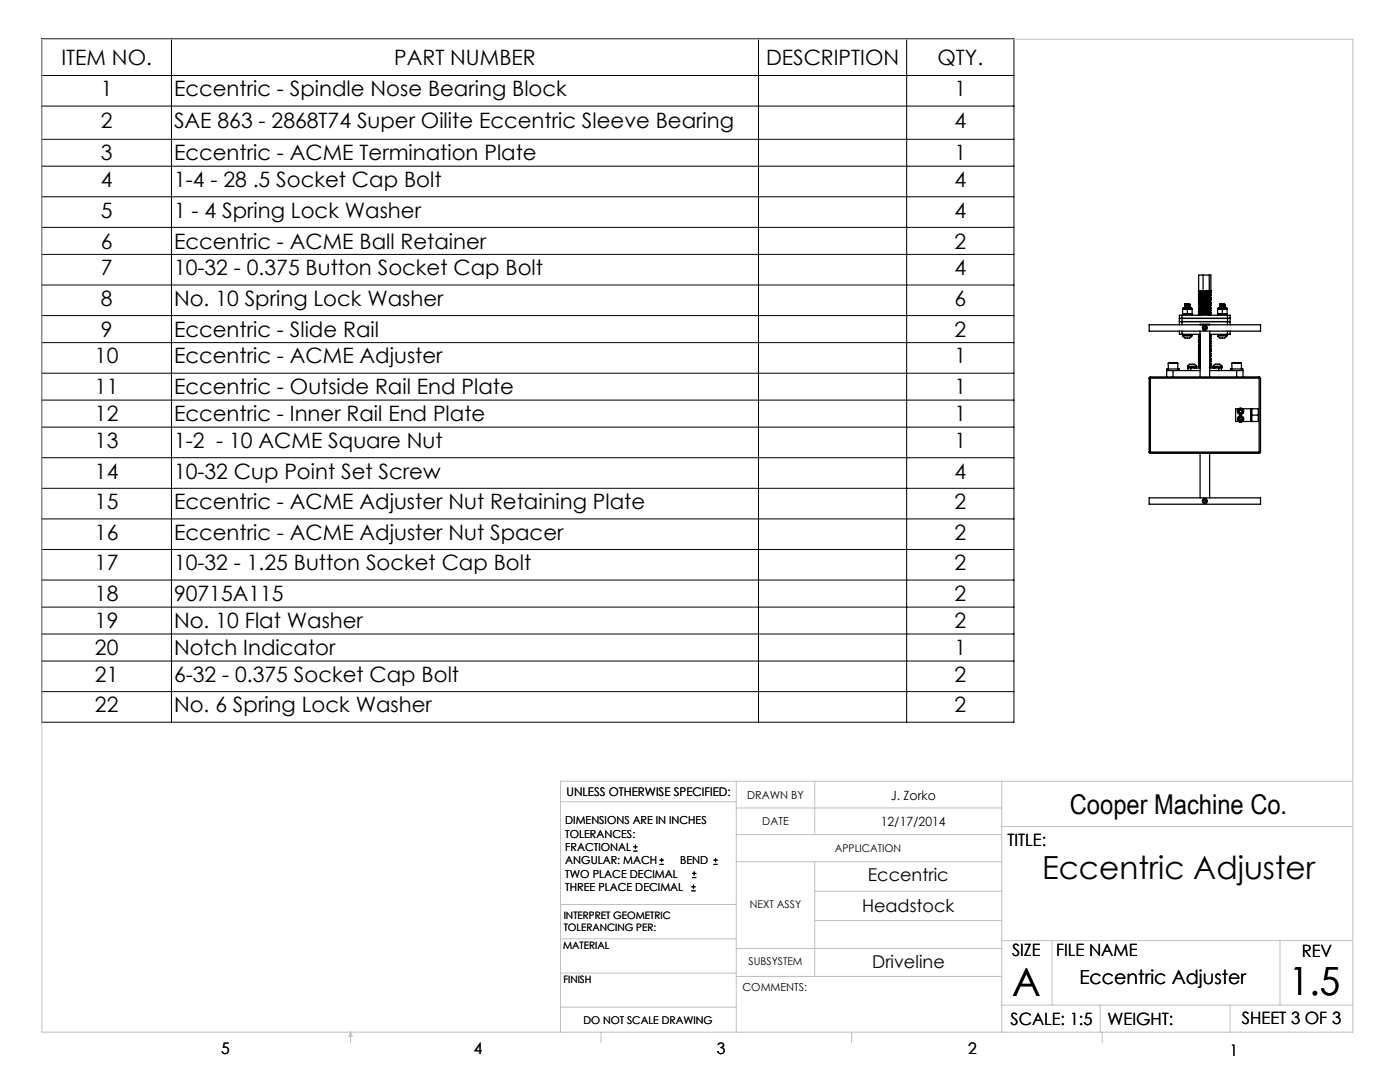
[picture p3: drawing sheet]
<svg xmlns="http://www.w3.org/2000/svg" width="279mm" height="216mm" viewBox="0 0 279 216" stroke-linecap="round" stroke-linejoin="round" font-family="sans-serif">
<g fill="none" stroke="#000" stroke-width=".2">
<path d="M8.3 7.7h194.1v136.4h-194.1zM8.3 15.1h194.1M34.2 7.7v136.4M151.4 7.7v136.4M180.9 7.7v136.4M8.3 21.2h194.1M8.3 27.8h194.1M8.3 33.2h194.1M8.3 39.3h194.1M8.3 45.4h194.1M8.3 50.8h194.1M8.3 56.9h194.1"/>
<path d="M8.3 63h194.1M8.3 68.4h194.1M8.3 74.5h194.1M8.3 79.8h194.1M8.3 85.2h194.1M8.3 91.3h194.1M8.3 97.4h194.1M8.3 103.5h194.1M8.3 109.6h194.1M8.3 115.7h194.1M8.3 121.1h194.1M8.3 126.5h194.1"/>
<path d="M8.3 131.9h194.1M8.3 138h194.1M126.4 169.8h.8M126.4 169h.8M126.8 168.6v.8M131.6 172.5h.9M131.6 171.6h.9M132 171.2v.8M138 177.8h.8M138 177h.8M138.1 175.1h.9M138.1 174.3h.9"/>
<path d="M138.4 176.5v.8M138.5 173.9v.8M142.4 172.5h.8M142.4 171.6h.8M142.8 171.2v.8"/>
</g>
<g fill="none" stroke="#c0c0c0" stroke-width=".2">
<path d="M8.4 7.8h261.6v198.2h-261.6zM111.9 160h35M146.9 155.9v50.1M162.6 155.9v10.6M199.9 155.9v50.1M270 155.9h-158.1v50.1M146.9 166.5h53M146.9 161.2h53M146.9 171.9h53M162.6 171.9v22.9M162.6 177.8h37.3M199.9 164.9h70.1"/>
<path d="M111.9 194.2h35M111.9 187.3h35M111.9 180.5h35M146.9 189.3h53M146.9 194.8h53M162.6 183.7h37.3M199.9 187.7h70.1M210 187.7v12.9M255.4 187.7v12.9M70 206v2.1M70 206l.3 .8h-.7zM111.9 201h35"/>
<path d="M119.9 206v2.1M170 206v2.1M199.9 200.6h70.1M219.6 200.6v5.4M220 206v2.1M245.5 200.6v5.4"/>
</g>
<g fill="none" stroke="#000" stroke-width=".25">
<path d="M239.2 59.6v.1M239.2 58.1v.1M239.2 58.1h.9M239.2 58.1v-3.2h2.5v3.2M239.4 58.8v.2M239.4 59.8v.2M239.4 58.3v.2M240.1 58.1h.3M240.1 54.9v3.2M240.4 58.1l-1.2 .1 .2 .1M241.2 58.3l-2 .3M241.2 58.1l-1.8 .2"/>
<path d="M241.2 58.3l.1 .1M241.2 58.1v.2M241.3 58.4l-2 .2-.1 .1M241.3 58.1h.4v.4M241.3 58l-.9 .1M241.3 58h.1M241.3 58.1h.1M241.3 54.9v3.5M241.3 58l-.1 .1M241.4 59.1l-1.9 .1-.1 .3M241.4 58.5l-2 .3M241.4 59.5l-2 .3"/>
<path d="M241.4 59.8h.3M241.4 59.3h.3M241.4 58.8h.3M241.4 58.8l-2.2 .3M241.4 59.3l-2.2 .3M241.4 59.8l-2.2 .3M241.4 59v.3M241.7 58.5l-2.5 .2 .2 .1M241.7 59l-2.5 .2 .2 .1M241.7 59.5l-2.5 .2 .2 .1M241.7 60l-2.5 .2 .2 .1M241.7 59l-.3 .1"/>
<path d="M241.7 59.5h-.3v.3M241.7 60h-.3v.3M241.7 58.5h-.3v.3M241.7 58.9v-.1l-2.2 .2-.3 .2M241.7 59.5v-.2l-2.5 .3M241.7 60l-.1-.1-2.1 .1-.3 .2M229.3 75.5h.3M229.3 64.8h22.3v1.3h-22.3zM229.3 75.5v14.7M229.6 75.2v.3M229.6 75.2l-.3 .3M229.6 75.5h21.7"/>
<path d="M229.6 75.5v14.7M229.6 75.2h21.7M232.8 73.9h1.3M233.2 72.5l.1-.1h1.6l.2 .1M233.2 72.5h1.9M233.2 72.5v1.1M234.1 73.9h5.4M234.1 73.9v1.3M235.1 72.5v1.1M235.3 73.9v-.3h-2.4l-.1 1.6M235.4 64.2h.5zM235.4 63.5h.5z"/>
<path d="M235.4 66.1v.6h.5M235.9 62.9h-.5v1.9M235.9 62.9v1.9M235.9 66.1v.6M235.9 64.2h9.1M235.9 63.5h9.1M235.9 62.9h9.1M235.9 66.7h3.6M236 61.6l.1-.1h1.7l.1 .1M236 62.7h1.9M236 61.6h.5M236 62.6v.1"/>
<path d="M236 62.7h.5M236 61.6v.1M236 61.7v.9M236 62.7v.2M236 62.6l.5 .1M236 67a1.2 1.2 0 0 0 1.9 0M236 67h1.9M236 67v-.1h1.9v.1M236.1 66.7v.2M236.5 61.3h.1M236.5 60.8h.1M236.5 61.6h.9"/>
<path d="M236.5 61.6l-.5 .1M236.5 62.7h.9M236.5 61.4h.9M236.5 61.3h.9M236.5 61.1h.9M236.5 61h.9M236.5 60.8h.9M236.5 60.7h.9M236.5 60.7l.1-.1 .8 .1M236.5 61h.1M236.5 61.1h.1M236.5 61.4v.1"/>
<path d="M236.5 61.1l.1 .1M236.5 60.8l.1 .1M236.5 60.7h.1M236.5 61.6l.5 .1M236.6 61.2h.7M236.6 61h.7M236.6 60.9h.7M236.6 60.7h.7M236.6 61.3h.7M236.6 61.2l-.1 .1M236.6 61l-.1 .1M236.6 60.9l-.1 .1"/>
<path d="M236.6 60.7l-.1 .1M236.6 61.3l-.1 .1M237 62.6l-.5 .1M237 62.6l.4 .1M237 61.7v.9M237 73.1a1.21 1.21 0 0 1 1.8 0M237 73.1h1.8M237 73.1v.1h1.8v-.1M237.1 73.4h2.4M237.1 73.2v.7M237.3 61.2l.1 .1M237.3 61l.1 .1"/>
<path d="M237.3 60.9l.1 .1M237.3 60.7l.1 .1M237.3 61.3l.1 .1M237.4 61.3h.1M237.4 60.8h.1M237.4 61.6l-.4 .1M237.4 61.6h.5M237.4 62.7h.5M237.4 61h.1M237.4 61.1h.1M237.4 61.4v.1M237.4 61h-.1"/>
<path d="M237.4 61.1l-.1 .1M237.4 61.3h-.1M237.4 60.8l-.1 .1M237.4 60.7h-.1M237.4 61.6l.5 .1M237.6 73.4v.5M237.8 66.7v.2M237.9 62.6l-.5 .1M237.9 61.6v.1M237.9 62.6v.1M237.9 61.7v.9M237.9 62.7v.2"/>
<path d="M238.8 73.2v.2M239.2 71.8l.3-.1-.3 .2M239.2 73.3h.3zM239.2 60.6v.1M239.2 62.1v.2M239.2 66.7v.1M239.2 70.3v.1M239.2 67.2l.3-.1-.3 .1v.1M239.4 60.3v.2M239.4 60.8v.2M239.4 61.3v.3M239.4 61.8v.3"/>
<path d="M239.4 62.3v.3M239.4 66.9v.2M239.4 67.4v.3M239.4 67.9v.3M239.4 68.4v.3M239.4 68.9v.3M239.4 69.4v.3M239.4 70v.2M239.4 70.4v.3M239.4 71v.2M239.4 71.5v.2M239.4 72.5v.2"/>
<path d="M239.4 73v.2M239.4 62.8v.1M239.4 66.9h.1M239.4 69.4h.1M239.5 67.6l-.3 .1M239.5 68.2h-.3M239.5 68.7h-.3M239.5 69.1l-.3 .1M239.5 69.7h-.3M239.5 70.2h-.3M239.5 70.7l-.3 .1M239.5 71.2l-.3 .1"/>
<path d="M239.5 72.2l-.3 .1M239.5 72.7l-.3 .1M239.5 73.2l-.3 .1M239.5 66.8h-.3l.2 .1M239.5 67.3h-.3l.2 .1M239.5 67.8h-.3l.2 .1M239.5 68.3l-.3 .1h.2M239.5 68.8l-.3 .1h.2M239.5 69.3l-.3 .1 .2 .1M239.5 69.8l-.3 .1 .2 .1M239.5 70.3l-.3 .1h.2M239.5 70.8l-.3 .1 .2 .1"/>
<path d="M239.5 71.3l-.3 .1 .2 .1M239.5 71.9h-.3l.2 .1M239.5 72.4h-.3l.2 .1M239.5 72.9h-.3l.2 .1M239.5 72l-.1 .2M239.5 67.7l-.3 .1M239.5 68.2h-.3v.2M239.5 68.7l-.3 .2M239.5 69.2l-.3 .2M239.5 69.7h-.3v.2M239.5 70.2l-.3 .1M239.5 70.7l-.3 .1v.1"/>
<path d="M239.5 71.2l-.3 .2M239.5 72.2l-.3 .1v.1M239.5 72.7l-.3 .2M239.5 64.8h1.9M239.5 64.8h.1M239.5 66.1v9.1M239.5 67.4h-.1M239.5 67.9h-.1M239.5 68.4h-.1M239.5 68.9h-.1M239.5 69.9l-.1 .1M239.5 70.4h-.1"/>
<path d="M239.5 70.9l-.1 .1M239.5 71.4l-.1 .1M239.5 72.5h-.1M239.5 73h-.1M240.2 65.3l.3-.1 .2 .1v.2l-.2 .2-.3-.2zM241.3 73.3h.1M241.4 67h.3v.1M241.4 67.5h.3v.1M241.4 68.1l.3-.1v.1M241.4 68.5h.3v.1M241.4 69h.3v.1M241.4 69.6l.3-.1v.1"/>
<path d="M241.4 70.1l.3-.1v.1M241.4 70.6l.3-.1v.1M241.4 71.1l.3-.1v.2M241.4 71.6l.3-.1v.1M241.4 72.1l.3-.1v.2M241.4 72.6h.3v.1M241.4 73.1h.3v.1M241.4 67.4h.1M241.4 60l-2 .3M241.4 60.6l-2 .2M241.4 61.1l-2 .2M241.4 61.6l-2 .2"/>
<path d="M241.4 62.1l-2 .2M241.4 62.6l-2 .2M241.4 73.9h5.4M241.4 64.8h.1M241.4 66.1v9.1M241.4 66.7h3.6M241.4 73h.3M241.4 72.5h.3M241.4 72h.3M241.4 71.5h.3M241.4 70.9l.3 .1M241.4 70.4l.3 .1"/>
<path d="M241.4 69.9l.3 .1M241.4 69.4l.3 .1M241.4 68.9l.3 .1M241.4 68.4l.3 .1M241.4 67.9h.3M241.4 67.4l.3 .1M241.4 66.9l.3 .1M241.4 62.8l.3 .1M241.4 62.3l.3 .1M241.4 61.8l.3 .1M241.4 61.3h.3M241.4 60.8l.3 .1"/>
<path d="M241.4 60.3h.3M241.4 60.3l-2.2 .3M241.4 61.3l-2.2 .3M241.4 61.8l-2.2 .3M241.4 62.3l-2.2 .3M241.4 61.6v.2M241.4 66.7v.2M241.4 71.7v.3M241.4 62.8l-.2 .1M241.4 66.9h.1M241.4 67.9h.1M241.4 68.9v.1"/>
<path d="M241.4 69.4v.1M241.4 70.4v.1M241.4 71.5h.1M241.4 72h.1M241.4 73h.1M241.4 73.3h.1M241.7 60.5l-2.5 .2 .2 .1M241.7 61l-2.5 .2 .2 .1M241.7 61.5l-2.5 .2 .2 .1M241.7 62l-2.5 .3h.2M241.7 62.5l-2.5 .3h.2M241.7 67.1h-.3"/>
<path d="M241.7 67.6l-.3 .1M241.7 68.1l-.3 .1M241.7 68.6l-.3 .1M241.7 69.1l-.3 .1M241.7 69.6l-.3 .1M241.7 70.1l-.3 .1M241.7 70.7h-.3M241.7 71.2h-.3M241.7 71.7h-.3M241.7 72.2h-.3M241.7 72.7h-.3M241.7 73.2h-.3"/>
<path d="M241.7 60.5l-.3 .1v.2l-2.2 .3M241.7 61l-.3 .1v.2M241.7 61.5l-.3 .1M241.7 62l-.3 .1v.2M241.7 62.5l-.3 .1v.2M241.7 67.1l-.3 .1v.2M241.7 67.6l-.3 .1v.2M241.7 68.1l-.3 .1v.2M241.7 68.6l-.3 .1v.2M241.7 69.1l-.3 .1v.2M241.7 69.6l-.3 .1v.3M241.7 70.1l-.3 .1v.2"/>
<path d="M241.7 70.7h-.3v.3M241.7 71.2h-.3v.3M241.7 71.7l-.3 .1M241.7 72.2h-.3v.3M241.7 72.7h-.3v.3M241.7 73.2l-.3 .1M241.7 60.5v-.1l-2.5 .2M241.7 61v-.1l-2.2 .2-.3 .1M241.7 61.5v-.1l-2.2 .2-.3 .1M241.7 62v-.1l-2.5 .2M241.7 62.5l-.1-.1-2.1 .2-.3 .2M242.1 73.1a1.21 1.21 0 0 1 1.8 0"/>
<path d="M242.1 73.1h1.8M242.1 73.1v.1h1.8v-.1M242.1 73.2v.2M243 61.6l.1-.1h1.7l.1 .1M243 62.7h1.9M243 61.6h.5M243 62.6v.1M243 62.7h.5M243 61.6v.1M243 61.7v.9M243 62.7v.2M243 62.6l.5 .1"/>
<path d="M243 67a1.2 1.2 0 0 0 1.9 0M243 67h1.9M243 67v-.1h1.9v.1M243.1 66.7v.2M243.2 73.4v.5M243.5 60.8h.1M243.5 61.3h.1M243.5 61.6h.9M243.5 61.6l-.5 .1M243.5 62.7h.9M243.5 61.4h.9M243.5 60.8h.9"/>
<path d="M243.5 61h.9M243.5 61.1h.9M243.5 61.3h.9M243.5 60.7h.9M243.5 60.7l.1-.1 .8 .1M243.5 61h.1M243.5 61.1h.1M243.5 61.4v.1M243.5 60.8l.1 .1M243.5 61.1l.1 .1M243.5 60.7h.1M243.5 61.6l.4 .1"/>
<path d="M243.6 60.7h.7M243.6 60.9h.7M243.6 61.3h.7M243.6 61.2h.7M243.6 61h.7M243.6 60.7l-.1 .1M243.6 60.9l-.1 .1M243.6 61.3l-.1 .1M243.6 61.2l-.1 .1M243.6 61l-.1 .1M243.8 73.4v.5M243.8 73.2v.2h-2.4"/>
<path d="M243.9 62.6l-.4 .1M243.9 61.7v.9M243.9 62.6l.5 .1M244.3 60.7l.1 .1M244.3 60.9l.1 .1M244.3 61.3l.1 .1M244.3 61.2l.1 .1M244.3 61l.1 .1M244.4 60.8h.1M244.4 61.3h.1M244.4 61.6l-.5 .1M244.4 61.6h.5"/>
<path d="M244.4 62.7h.5M244.4 61h.1M244.4 61.1h.1M244.4 61.4v.1M244.4 61.3h-.1M244.4 60.8l-.1 .1M244.4 61.1l-.1 .1M244.4 61h-.1M244.4 60.7h-.1M244.4 61.6l.5 .1M244.8 66.7v.2M244.9 62.6l-.5 .1"/>
<path d="M244.9 61.6v.1M244.9 62.6v.1M244.9 61.7v.9M244.9 62.7v.2M245 64.2h.5zM245 63.5h.5zM245 62.9h.5v1.9M245 62.9v1.9M245 66.1v.6M245.5 66.1v.6h-.5M245.6 73.9v-.3h2.4v.3M245.9 72.5l.1-.1h1.6l.2 .1"/>
<path d="M245.9 72.5h1.9M245.9 72.5v1.1M246.8 73.9h1.3v1.3M246.8 73.9v1.3M247.8 72.5v1.1M251.3 75.5h.3M251.3 75.2v.3M251.3 75.2l.3 .3M251.3 75.5v14.7M251.6 75.5v14.7M229.3 90.2l.3 .3M229.3 90.2h.3"/>
<path d="M229.3 99.3h22.3v1.3h-22.3zM229.6 90.2v.3M229.6 90.2h21.7M229.6 90.5h21.7M239.5 90.5v8.8M240.2 99.8l.3-.1 .2 .1v.3l-.2 .2-.3-.2zM241.4 90.5v8.8M247.2 81.6h-.6v2.5h.6M247.3 81.9l.3-.2 .3 .2v.3l-.3 .2-.3-.2zM247.4 83.3h.4l.1 .3-.1 .3h-.4l-.1-.3zM247.5 82.7a.64 .64 0 0 1-.5-1 .64 .64 0 0 1 1.1 0 .64 .64 0 0 1-.5 1M247.5 84.2a.61 .61 0 0 1-.6-.8 .61 .61 0 0 1 .9-.4 .59 .59 0 0 1 .4 .7 .59 .59 0 0 1-.6 .5"/>
<path d="M247.5 82.7h.1M247.6 82.7h.1M248 84.1h1.6M248 81.6h1.6M249.6 81.6h.2M249.6 84.1h.2M249.6 81.6v2.5M249.8 81.6h1.3v2.5h-1.3M249.8 81.6v2.5M249.8 82.8h1.3M251.3 90.2h.3M251.3 90.2v.3"/>
<path d="M251.6 90.2l-.3 .3"/>
<circle cx="240.4" cy="65.4" r=".48"/>
<circle cx="240.4" cy="65.4" r=".43"/>
<circle cx="240.5" cy="65.4" r=".39"/>
<circle cx="240.4" cy="100" r=".45"/>
<circle cx="240.4" cy="100" r=".39"/>
<circle cx="240.4" cy="100" r=".49"/>
<circle cx="247.6" cy="82.1" r=".5"/>
<circle cx="247.6" cy="83.6" r=".58"/>
<circle cx="247.6" cy="82.1" r=".57"/>
<circle cx="247.6" cy="82.1" r=".28"/>
<circle cx="247.6" cy="83.6" r=".28"/>
<circle cx="247.6" cy="83.6" r=".5"/>
</g>
<g font-size="7.8">
<text x="202" y="198.7">A</text>
<text x="257.3" y="198.6">1.5</text>
</g>
<text font-size="6.3" x="208" y="175.5">Eccentric Adjuster</text>
<text font-size="5.4" x="213.5" y="162.4">Cooper Machine Co.</text>
<g font-size="4.2">
<text x="12.3" y="12.9">ITEM NO.</text>
<text x="78.7" y="12.9">PART NUMBER</text>
<text x="152.9" y="12.9">DESCRIPTION</text>
<text x="187.1" y="12.9">QTY.</text>
<text x="20.1" y="19.2">1</text>
<text x="34.7" y="19.2">Eccentric - Spindle Nose Bearing Block</text>
<text x="190.5" y="19.2">1</text>
<text x="20.1" y="25.6">2</text>
<text x="34.7" y="25.6">SAE 863 - 2868T74 Super Oilite Eccentric Sleeve Bearing</text>
<text x="190.5" y="25.6">4</text>
<text x="20.1" y="32">3</text>
<text x="34.7" y="32">Eccentric - ACME Termination Plate</text>
<text x="190.5" y="32">1</text>
<text x="20.1" y="37.3">4</text>
<text x="34.7" y="37.3">1-4 - 28 .5 Socket Cap Bolt</text>
<text x="190.5" y="37.3">4</text>
<text x="20.1" y="43.4">5</text>
<text x="34.7" y="43.4">1 - 4 Spring Lock Washer</text>
<text x="190.5" y="43.4">4</text>
<text x="20.1" y="49.6">6</text>
<text x="34.7" y="49.6">Eccentric - ACME Ball Retainer</text>
<text x="190.5" y="49.6">2</text>
<text x="20.1" y="54.9">7</text>
<text x="34.7" y="54.9">10-32 - 0.375 Button Socket Cap Bolt</text>
<text x="190.5" y="54.9">4</text>
<text x="20.1" y="61">8</text>
<text x="34.7" y="61">No. 10 Spring Lock Washer</text>
<text x="190.5" y="61">6</text>
<text x="20.1" y="67.2">9</text>
<text x="34.7" y="67.2">Eccentric - Slide Rail</text>
<text x="190.5" y="67.2">2</text>
<text x="18.9" y="72.5">10</text>
<text x="34.7" y="72.5">Eccentric - ACME Adjuster</text>
<text x="190.5" y="72.5">1</text>
<text x="18.9" y="78.7">11</text>
<text x="34.7" y="78.7">Eccentric - Outside Rail End Plate</text>
<text x="190.5" y="78.7">1</text>
<text x="18.9" y="84">12</text>
<text x="18.9" y="89.4">13</text>
<text x="34.7" y="84">Eccentric - Inner Rail End Plate</text>
<text x="34.7" y="89.4">1-2 - 10 ACME Square Nut</text>
<text x="190.5" y="84">1</text>
<text x="190.5" y="89.4">1</text>
<text x="18.9" y="95.5">14</text>
<text x="34.7" y="95.5">10-32 Cup Point Set Screw</text>
<text x="190.5" y="95.5">4</text>
<text x="18.9" y="101.6">15</text>
<text x="34.7" y="101.6">Eccentric - ACME Adjuster Nut Retaining Plate</text>
<text x="190.5" y="101.6">2</text>
<text x="18.9" y="107.7">16</text>
<text x="34.7" y="107.7">Eccentric - ACME Adjuster Nut Spacer</text>
<text x="190.5" y="107.7">2</text>
<text x="18.9" y="113.8">17</text>
<text x="34.7" y="113.8">10-32 - 1.25 Button Socket Cap Bolt</text>
<text x="190.5" y="113.8">2</text>
<text x="18.9" y="120">18</text>
<text x="34.7" y="120">90715A115</text>
<text x="190.5" y="120">2</text>
<text x="18.9" y="125.3">19</text>
<text x="34.7" y="125.3">No. 10 Flat Washer</text>
<text x="190.5" y="125.3">2</text>
<text x="18.9" y="130.7">20</text>
<text x="34.7" y="130.7">Notch Indicator</text>
<text x="190.5" y="130.7">1</text>
<text x="18.9" y="136.1">21</text>
<text x="34.7" y="136.1">6-32 - 0.375 Socket Cap Bolt</text>
<text x="190.5" y="136.1">2</text>
<text x="18.9" y="142.2">22</text>
<text x="34.7" y="142.2">No. 6 Spring Lock Washer</text>
<text x="190.5" y="142.2">2</text>
</g>
<text font-size="3.9" x="215.4" y="196.3">Eccentric Adjuster</text>
<g font-size="3.5">
<text x="173.2" y="175.8">Eccentric</text>
<text x="172" y="181.9">Headstock</text>
<text x="174.1" y="193.2">Driveline</text>
</g>
<g font-size="3.4">
<text x="201.1" y="168.8">TITLE:</text>
<text x="202" y="190.8">SIZE</text>
<text x="210.8" y="190.9">FILE NAME</text>
<text x="259.8" y="191">REV</text>
<text x="201.7" y="204.5">SCALE: 1:5</text>
<text x="221" y="204.5">WEIGHT:</text>
<text x="247.8" y="204.4">SHEET 3 OF 3</text>
</g>
<g font-size="3.2">
<text x="44.2" y="210.4">5</text>
<text x="94.6" y="210.3">4</text>
<text x="143.1" y="210.4">3</text>
<text x="193.2" y="210.3">2</text>
<text x="245.4" y="210.6">1</text>
</g>
<g font-size="2.5">
<text x="177.8" y="159.7">J. Zorko</text>
<text x="175.8" y="164.8">12/17/2014</text>
</g>
<text font-size="2.4" x="113.1" y="158.9">UNLESS OTHERWISE SPECIFIED:</text>
<g font-size="2.2">
<text x="149.1" y="159.4">DRAWN BY</text>
<text x="112.8" y="164.5">DIMENSIONS ARE IN INCHES</text>
<text x="112.8" y="167.1">TOLERANCES:</text>
<text x="152.1" y="164.7">DATE</text>
<text x="112.8" y="169.8">FRACTIONAL</text>
<text x="112.8" y="172.5">ANGULAR: MACH</text>
<text x="135.8" y="172.5">BEND</text>
<text x="112.8" y="175.1">TWO PLACE DECIMAL</text>
<text x="112.8" y="177.8">THREE PLACE DECIMAL</text>
<text x="148.2" y="197.8">COMMENTS:</text>
</g>
<g font-size="2.1">
<text x="166.6" y="170">APPLICATION</text>
<text x="149.7" y="181.2">NEXT ASSY</text>
<text x="149.4" y="192.7">SUBSYSTEM</text>
<text x="116.4" y="204.3">DO NOT SCALE DRAWING</text>
</g>
<g font-size="2">
<text x="112.5" y="183.3">INTERPRET GEOMETRIC</text>
<text x="112.5" y="185.9">TOLERANCING PER:</text>
<text x="112.4" y="189.4">MATERIAL</text>
<text x="112.4" y="196.2">FINISH</text>
</g>
</svg>
